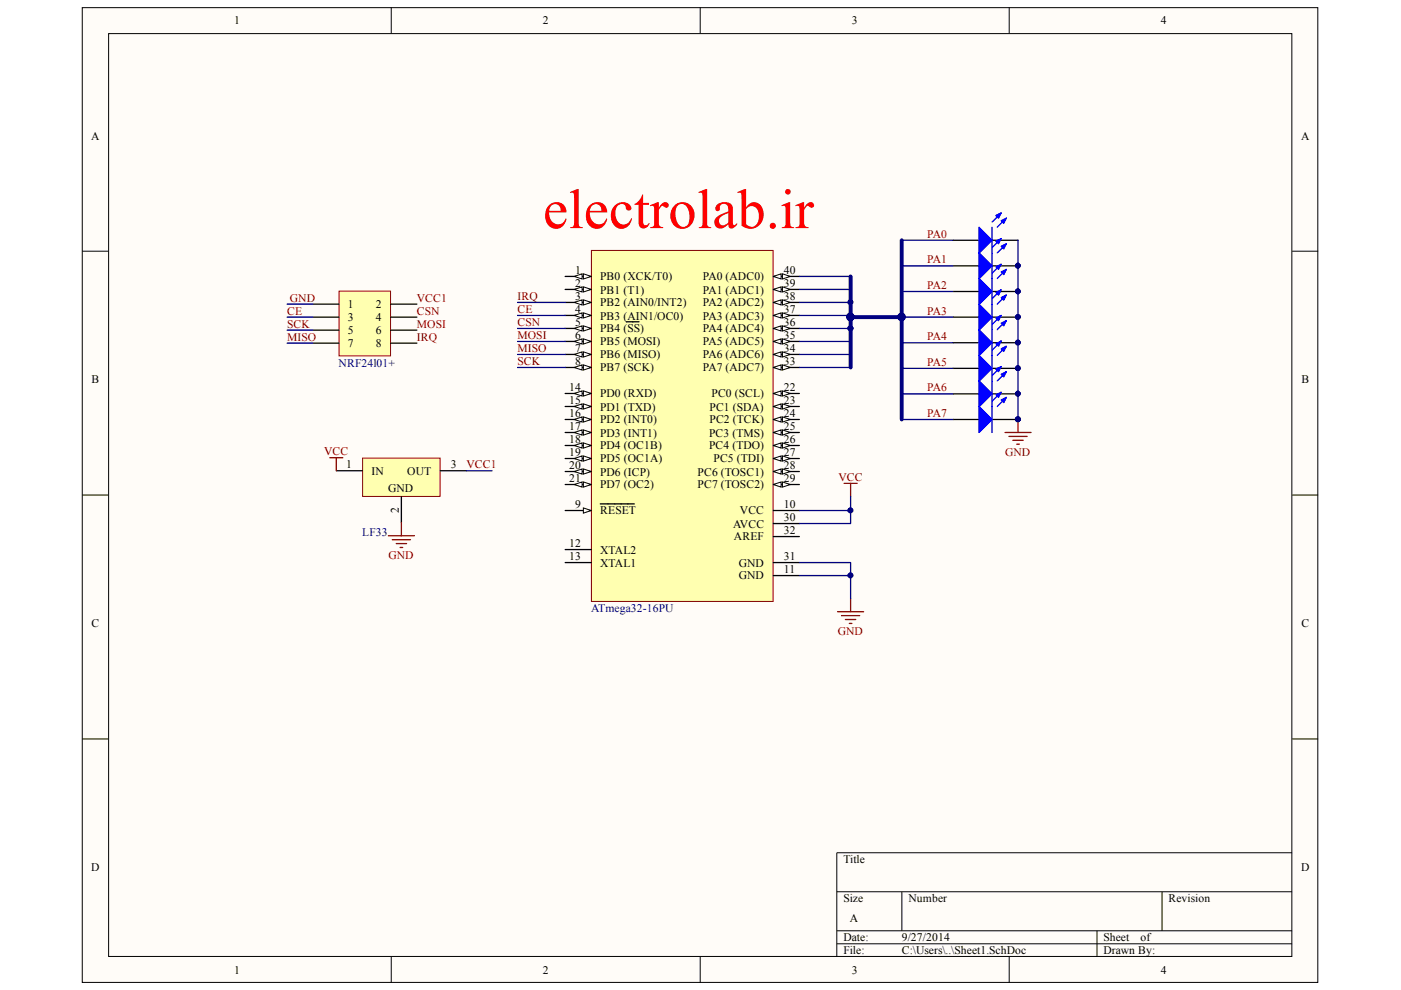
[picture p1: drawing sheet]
<svg xmlns="http://www.w3.org/2000/svg" width="297mm" height="210mm" viewBox="0 0 297 210" stroke-linecap="round" stroke-linejoin="round" font-family="sans-serif">
<path d="M17.5 1.7h261.9v206.6h-261.9z" fill="#fffcf8"/>
<path d="M17.4 1.6h262v206.7h-262z" fill="none" stroke="#000" stroke-width=".21"/>
<path d="M23.1 7.2h250.8v195.6h-250.8z" fill="#fffcf8"/>
<g fill="none" stroke="#000" stroke-width=".21">
<path d="M23 7.1h250.9v195.7h-250.9zM83 1.5v5.6M148.5 1.5v5.6M214 1.5v5.6M17.4 53.3h5.6M274 53.3h5.5M17.4 105h5.6M274 105h5.5M17.4 156.7h5.6M274 156.7h5.5M177.4 189.1h96.6M177.4 197.3h96.6"/>
<path d="M191.2 189.1v8.2M232.6 197.3v5.6M246.4 189.1v8.2M274 180.8h-96.6v22.1M83 202.9v5.5M148.5 202.9v5.5M177.4 200.1h96.6M214 202.9v5.5"/>
</g>
<path d="M77 97.2h16.3v8.1h-16.3z" fill="#ffffb0"/>
<path d="M76.9 97.1h16.4v8.2h-16.4z" fill="none" stroke="#800000" stroke-width=".21"/>
<path d="M71.3 99.8h5.5M93.4 99.8h5.5M85.1 105.3v5.5" fill="none" stroke="#000" stroke-width=".28"/>
<path d="M125.5 53.2h38.4v74.3h-38.4z" fill="#ffffb0"/>
<path d="M125.4 53.1h38.5v74.4h-38.5z" fill="none" stroke="#800000" stroke-width=".21"/>
<path d="M119.8 58.6h5.5" fill="none" stroke="#000" stroke-width=".28"/>
<g fill="#fffcf8" stroke="#000" stroke-width=".21">
<path d="M123.7 58.1l1.6 .5-1.6 .6z"/>
<path d="M121.8 58.6l1.6-.5v1.1z"/>
</g>
<path d="M119.8 61.4h5.5" fill="none" stroke="#000" stroke-width=".28"/>
<g fill="#fffcf8" stroke="#000" stroke-width=".21">
<path d="M123.7 60.8l1.6 .6-1.6 .5z"/>
<path d="M121.8 61.4l1.6-.6v1.1z"/>
</g>
<path d="M119.8 64.1h5.5" fill="none" stroke="#000" stroke-width=".28"/>
<g fill="#fffcf8" stroke="#000" stroke-width=".21">
<path d="M123.7 63.6l1.6 .5-1.6 .6z"/>
<path d="M121.8 64.1l1.6-.5v1.1z"/>
</g>
<path d="M119.8 66.9h5.5" fill="none" stroke="#000" stroke-width=".28"/>
<g fill="#fffcf8" stroke="#000" stroke-width=".21">
<path d="M123.7 66.3l1.6 .6-1.6 .5z"/>
<path d="M121.8 66.9l1.6-.6v1.1z"/>
</g>
<path d="M119.8 69.6h5.5" fill="none" stroke="#000" stroke-width=".28"/>
<g fill="#fffcf8" stroke="#000" stroke-width=".21">
<path d="M123.7 69.1l1.6 .5-1.6 .6z"/>
<path d="M121.8 69.6l1.6-.5v1.1z"/>
</g>
<path d="M119.8 72.4h5.5M132.8 68.2h2.7" fill="none" stroke="#000" stroke-width=".28"/>
<g fill="#fffcf8" stroke="#000" stroke-width=".21">
<path d="M123.7 71.8l1.6 .6-1.6 .5z"/>
<path d="M121.8 72.4l1.6-.6v1.1z"/>
</g>
<path d="M119.8 75.2h5.5" fill="none" stroke="#000" stroke-width=".28"/>
<g fill="#fffcf8" stroke="#000" stroke-width=".21">
<path d="M123.7 74.6l1.6 .6-1.6 .5z"/>
<path d="M121.8 75.2l1.6-.6v1.1z"/>
</g>
<path d="M119.8 77.9h5.5" fill="none" stroke="#000" stroke-width=".28"/>
<g fill="#fffcf8" stroke="#000" stroke-width=".21">
<path d="M123.7 77.4l1.6 .5-1.6 .6z"/>
<path d="M121.8 77.9l1.6-.5v1.1z"/>
</g>
<path d="M119.8 108.2h5.5" fill="none" stroke="#000" stroke-width=".28"/>
<path d="M123.7 107.7l1.6 .5-1.6 .6z" fill="#fffcf8" stroke="#000" stroke-width=".21"/>
<path d="M119.8 83.4h5.5M127.3 106.8h7.2" fill="none" stroke="#000" stroke-width=".28"/>
<g fill="#fffcf8" stroke="#000" stroke-width=".21">
<path d="M123.7 82.9l1.6 .5-1.6 .6z"/>
<path d="M121.8 83.4l1.6-.5v1.1z"/>
</g>
<path d="M119.8 86.2h5.5" fill="none" stroke="#000" stroke-width=".28"/>
<g fill="#fffcf8" stroke="#000" stroke-width=".21">
<path d="M123.7 85.6l1.6 .6-1.6 .5z"/>
<path d="M121.8 86.2l1.6-.6v1.1z"/>
</g>
<path d="M119.8 88.9h5.5" fill="none" stroke="#000" stroke-width=".28"/>
<g fill="#fffcf8" stroke="#000" stroke-width=".21">
<path d="M123.7 88.4l1.6 .5-1.6 .6z"/>
<path d="M121.8 88.9l1.6-.5v1.1z"/>
</g>
<path d="M119.8 91.7h5.5" fill="none" stroke="#000" stroke-width=".28"/>
<g fill="#fffcf8" stroke="#000" stroke-width=".21">
<path d="M123.7 91.1l1.6 .6-1.6 .6z"/>
<path d="M121.8 91.7l1.6-.6v1.2z"/>
</g>
<path d="M119.8 94.5h5.5" fill="none" stroke="#000" stroke-width=".28"/>
<g fill="#fffcf8" stroke="#000" stroke-width=".21">
<path d="M123.7 93.9l1.6 .6-1.6 .5z"/>
<path d="M121.8 94.5l1.6-.6v1.1z"/>
</g>
<path d="M119.8 97.2h5.5" fill="none" stroke="#000" stroke-width=".28"/>
<g fill="#fffcf8" stroke="#000" stroke-width=".21">
<path d="M123.7 96.7l1.6 .5-1.6 .6z"/>
<path d="M121.8 97.2l1.6-.5v1.1z"/>
</g>
<path d="M119.8 100h5.5" fill="none" stroke="#000" stroke-width=".28"/>
<g fill="#fffcf8" stroke="#000" stroke-width=".21">
<path d="M123.7 99.4l1.6 .6-1.6 .5z"/>
<path d="M121.8 100l1.6-.6v1.1z"/>
</g>
<path d="M119.8 102.7h5.5" fill="none" stroke="#000" stroke-width=".28"/>
<g fill="#fffcf8" stroke="#000" stroke-width=".21">
<path d="M123.7 102.2l1.6 .5-1.6 .6z"/>
<path d="M121.8 102.7l1.6-.5v1.1z"/>
</g>
<path d="M164 83.4h5.5M119.8 116.5h5.5M119.8 119.3h5.5M164 122h5.5" fill="none" stroke="#000" stroke-width=".28"/>
<g fill="#fffcf8" stroke="#000" stroke-width=".21">
<path d="M164 83.4l1.6-.5v1.1z"/>
<path d="M165.9 82.9l1.6 .5-1.6 .6z"/>
</g>
<path d="M164 86.2h5.5" fill="none" stroke="#000" stroke-width=".28"/>
<g fill="#fffcf8" stroke="#000" stroke-width=".21">
<path d="M164 86.2l1.6-.6v1.1z"/>
<path d="M165.9 85.6l1.6 .6-1.6 .5z"/>
</g>
<path d="M164 88.9h5.5" fill="none" stroke="#000" stroke-width=".28"/>
<g fill="#fffcf8" stroke="#000" stroke-width=".21">
<path d="M164 88.9l1.6-.5v1.1z"/>
<path d="M165.9 88.4l1.6 .5-1.6 .6z"/>
</g>
<path d="M164 91.7h5.5" fill="none" stroke="#000" stroke-width=".28"/>
<g fill="#fffcf8" stroke="#000" stroke-width=".21">
<path d="M164 91.7l1.6-.6v1.2z"/>
<path d="M165.9 91.1l1.6 .6-1.6 .6z"/>
</g>
<path d="M164 94.5h5.5" fill="none" stroke="#000" stroke-width=".28"/>
<g fill="#fffcf8" stroke="#000" stroke-width=".21">
<path d="M164 94.5l1.6-.6v1.1z"/>
<path d="M165.9 93.9l1.6 .6-1.6 .5z"/>
</g>
<path d="M164 97.2h5.5" fill="none" stroke="#000" stroke-width=".28"/>
<g fill="#fffcf8" stroke="#000" stroke-width=".21">
<path d="M164 97.2l1.6-.5v1.1z"/>
<path d="M165.9 96.7l1.6 .5-1.6 .6z"/>
</g>
<path d="M164 100h5.5" fill="none" stroke="#000" stroke-width=".28"/>
<g fill="#fffcf8" stroke="#000" stroke-width=".21">
<path d="M164 100l1.6-.6v1.1z"/>
<path d="M165.9 99.4l1.6 .6-1.6 .5z"/>
</g>
<path d="M164 102.7h5.5" fill="none" stroke="#000" stroke-width=".28"/>
<g fill="#fffcf8" stroke="#000" stroke-width=".21">
<path d="M164 102.7l1.6-.5v1.1z"/>
<path d="M165.9 102.2l1.6 .5-1.6 .6z"/>
</g>
<path d="M164 77.9h5.5M164 113.8h5.5M164 111h5.5M164 119.3h5.5" fill="none" stroke="#000" stroke-width=".28"/>
<g fill="#fffcf8" stroke="#000" stroke-width=".21">
<path d="M164 77.9l1.6-.5v1.1z"/>
<path d="M165.9 77.4l1.6 .5-1.6 .6z"/>
</g>
<path d="M164 75.2h5.5" fill="none" stroke="#000" stroke-width=".28"/>
<g fill="#fffcf8" stroke="#000" stroke-width=".21">
<path d="M164 75.2l1.6-.6v1.1z"/>
<path d="M165.9 74.6l1.6 .6-1.6 .5z"/>
</g>
<path d="M164 72.4h5.5" fill="none" stroke="#000" stroke-width=".28"/>
<g fill="#fffcf8" stroke="#000" stroke-width=".21">
<path d="M164 72.4l1.6-.6v1.1z"/>
<path d="M165.9 71.8l1.6 .6-1.6 .5z"/>
</g>
<path d="M164 69.6h5.5" fill="none" stroke="#000" stroke-width=".28"/>
<g fill="#fffcf8" stroke="#000" stroke-width=".21">
<path d="M164 69.6l1.6-.5v1.1z"/>
<path d="M165.9 69.1l1.6 .5-1.6 .6z"/>
</g>
<path d="M164 66.9h5.5" fill="none" stroke="#000" stroke-width=".28"/>
<g fill="#fffcf8" stroke="#000" stroke-width=".21">
<path d="M164 66.9l1.6-.6v1.1z"/>
<path d="M165.9 66.3l1.6 .6-1.6 .5z"/>
</g>
<path d="M164 64.1h5.5" fill="none" stroke="#000" stroke-width=".28"/>
<g fill="#fffcf8" stroke="#000" stroke-width=".21">
<path d="M164 64.1l1.6-.5v1.1z"/>
<path d="M165.9 63.6l1.6 .5-1.6 .6z"/>
</g>
<path d="M164 61.4h5.5" fill="none" stroke="#000" stroke-width=".28"/>
<g fill="#fffcf8" stroke="#000" stroke-width=".21">
<path d="M164 61.4l1.6-.6v1.1z"/>
<path d="M165.9 60.8l1.6 .6-1.6 .5z"/>
</g>
<path d="M164 58.6h5.5" fill="none" stroke="#000" stroke-width=".28"/>
<g fill="#fffcf8" stroke="#000" stroke-width=".21">
<path d="M164 58.6l1.6-.5v1.1z"/>
<path d="M165.9 58.1l1.6 .5-1.6 .6z"/>
</g>
<g fill="none" stroke="#000" stroke-width=".28">
<path d="M202.1 50.9h5.5M202.1 56.4h5.5M210.3 50.9h5.5M210.3 56.4h5.5M202.1 61.8h5.5M202.1 67.2h5.5M202.1 72.7h5.5M202.1 78.1h5.5M210.3 61.8h5.5M210.3 67.2h5.5M210.3 72.7h5.5M210.3 78.1h5.5"/>
<path d="M202.1 83.5h5.5M202.1 88.9h5.5M210.3 83.5h5.5M210.3 88.9h5.5M164 108.2h5.5"/>
</g>
<g fill="#00f" stroke="#00f" stroke-width=".28">
<path d="M207.6 48.2l2.7 2.7-2.7 2.8z"/>
<path d="M212.3 46.8l1.1-.5-.6 1.1z"/>
<path d="M211.2 45.7l1.1-.6-.6 1.2z"/>
<path d="M207.6 53.6l2.7 2.8-2.7 2.7z"/>
<path d="M212.3 52.2l1.1-.5-.6 1.1z"/>
<path d="M211.2 51.1l1.1-.5-.6 1.1z"/>
<path d="M207.6 59l2.7 2.8-2.7 2.8z"/>
<path d="M212.3 57.7l1.1-.6-.6 1.1z"/>
<path d="M211.2 56.6l1.1-.6-.6 1.1z"/>
<path d="M207.6 64.5l2.7 2.7-2.7 2.8z"/>
<path d="M212.3 63.1l1.1-.5-.6 1.1z"/>
<path d="M211.2 62l1.1-.6-.6 1.2z"/>
<path d="M207.6 69.9l2.7 2.8-2.7 2.7z"/>
<path d="M212.3 68.5l1.1-.5-.6 1.1z"/>
<path d="M211.2 67.4l1.1-.5-.6 1.1z"/>
<path d="M207.6 75.3l2.7 2.8-2.7 2.8z"/>
<path d="M212.3 74l1.1-.6-.6 1.1z"/>
<path d="M211.2 72.9l1.1-.6-.6 1.1z"/>
<path d="M207.6 80.7l2.7 2.8-2.7 2.8z"/>
<path d="M212.3 79.4l1.1-.6-.6 1.1z"/>
<path d="M211.2 78.3l1.1-.6-.6 1.1z"/>
<path d="M207.6 86.2l2.7 2.7-2.7 2.8z"/>
<path d="M212.3 84.8l1.1-.5-.6 1.1z"/>
<path d="M211.2 83.7l1.1-.5-.6 1.1z"/>
</g>
<g fill="none" stroke="#00f" stroke-width=".28">
<path d="M210.3 48.2v43.5M212.3 45.1l-2 2M212.3 50.6l-2 1.9M212.3 56l-2 1.9M213.4 46.3l-2 1.9M213.4 51.7l-2 1.9M213.4 57.1l-2 1.9M212.3 61.4l-2 2M212.3 66.9l-2 1.9M212.3 72.3l-2 1.9M212.3 77.7l-2 1.9M213.4 62.6l-2 1.9"/>
<path d="M213.4 68l-2 1.9M213.4 73.4l-2 1.9M213.4 78.8l-2 1.9M212.3 83.2l-2 1.9M213.4 84.3l-2 1.9"/>
</g>
<g fill="#000080" stroke="#000080" stroke-width=".21">
<circle cx="215.8" cy="56.3" r=".51"/>
<circle cx="215.8" cy="61.8" r=".51"/>
<circle cx="215.8" cy="67.2" r=".51"/>
<circle cx="215.8" cy="72.6" r=".51"/>
<circle cx="215.8" cy="78.1" r=".51"/>
<circle cx="215.8" cy="83.5" r=".51"/>
<circle cx="215.8" cy="88.9" r=".51"/>
</g>
<path d="M72 61.8h10.8v13.7h-10.8z" fill="#ffffb0"/>
<path d="M71.9 61.7h10.9v13.8h-10.9z" fill="none" stroke="#800000" stroke-width=".21"/>
<path d="M66.3 64.5h5.5M66.3 67.2h5.5M66.3 70h5.5M66.3 72.8h5.5M82.9 64.5h5.5M82.9 67.2h5.5M82.9 70h5.5M82.9 72.8h5.5" fill="none" stroke="#000" stroke-width=".28"/>
<g fill="none" stroke="#000080" stroke-width=".28">
<path d="M169.5 58.6h10.8M191.2 50.9h10.9M191.2 56.4h10.9M215.8 50.9v38M60.9 67.2h5.4M60.9 70h5.4M60.9 72.8h5.4M60.9 64.5h5.4M109.7 64.1h10.1M109.7 66.9h10.1M109.7 69.6h10.1M109.7 72.4h10.1"/>
<path d="M109.7 75.2h10.1M109.7 77.9h10.1M169.5 61.4h10.8v2.7h-10.8M169.5 75.2h10.8v2.7h-10.8M180.3 64.1v2.8h-10.8M180.3 66.9v2.7h-10.8M180.3 69.6v2.8h-10.8M191.2 61.8h10.9M191.2 67.2h10.9M191.2 72.7h10.9M202.1 78.1h-10.9v5.4h10.9M98.9 99.8h5.4"/>
<path d="M191.2 88.9h10.9M169.5 119.3h10.8v2.7h-10.8M180.3 105.2v3h-10.8M180.3 108.2v2.8h-10.8M180.3 122v4.9"/>
</g>
<g fill="#000080" stroke="#000080" stroke-width=".21">
<circle cx="180.3" cy="64.1" r=".51"/>
<circle cx="180.3" cy="66.8" r=".51"/>
<circle cx="180.3" cy="69.6" r=".51"/>
<circle cx="191.1" cy="67.2" r=".79"/>
<circle cx="215.8" cy="88.9" r=".51"/>
<circle cx="180.3" cy="67.2" r=".79"/>
<circle cx="180.3" cy="108.2" r=".51"/>
<circle cx="180.3" cy="122" r=".51"/>
</g>
<path d="M180.3 58.6v8.6M191.2 50.9v38M191.2 67.2h-10.9v10.7" fill="none" stroke="#000080" stroke-width=".83"/>
<g fill="none" stroke="#800000" stroke-width=".28">
<path d="M69.9 97h2.8M71.3 97v2.8M213.1 91.7h5.5M213.9 92.5h3.9M214.7 93.4h2.2M215.6 94.2h.5M215.8 88.9v2.8M82.3 113.6h5.6M83.2 114.4h3.8M84 115.3h2.2M84.8 116.1h.6M85.1 110.8v2.8"/>
<path d="M179 102.5h2.7M180.3 102.5v2.7M177.6 129.7h5.5M178.4 130.5h3.9M179.2 131.4h2.2M180.1 132.2h.5M180.3 126.9v2.8"/>
</g>
<text font-size="11.9" fill="#f00" x="115.1" y="48.4">electrolab.ir</text>
<g font-size="2.5">
<text x="49.6" y="5.2">1</text>
<text x="115.1" y="5.2">2</text>
<text x="180.6" y="5.2">3</text>
<text x="246.1" y="5.2">4</text>
<text x="19.3" y="29.6">A</text>
<text x="275.8" y="29.6">A</text>
<text x="121.9" y="58.1">1</text>
<text x="127.3" y="59.5">PB0 (XCK/T0)</text>
<text x="149" y="59.5">PA0 (ADC0)</text>
<text x="166.2" y="58.1">40</text>
<text x="73.7" y="65.3">1</text>
<text x="79.7" y="65.3">2</text>
<text x="121.9" y="60.8">2</text>
<text x="121.9" y="63.6">3</text>
<text x="127.3" y="62.2">PB1 (T1)</text>
<text x="127.3" y="65">PB2 (AIN0/INT2)</text>
<text x="149" y="65">PA2 (ADC2)</text>
<text x="149" y="62.2">PA1 (ADC1)</text>
<text x="166.2" y="63.6">38</text>
<text x="166.2" y="60.8">39</text>
<text x="73.7" y="68.1">3</text>
<text x="73.7" y="70.8">5</text>
<text x="79.7" y="68.1">4</text>
<text x="79.7" y="70.8">6</text>
<text x="121.9" y="66.3">4</text>
<text x="121.9" y="69.1">5</text>
<text x="121.9" y="71.9">6</text>
<text x="127.3" y="67.7">PB3 (AIN1/OC0)</text>
<text x="127.3" y="70.5">PB4 (SS)</text>
<text x="149" y="70.5">PA4 (ADC4)</text>
<text x="149" y="67.7">PA3 (ADC3)</text>
<text x="166.2" y="71.9">35</text>
<text x="166.2" y="69.1">36</text>
<text x="166.2" y="66.3">37</text>
<text x="73.7" y="73.6">7</text>
<text x="79.7" y="73.6">8</text>
<text x="121.9" y="74.6">7</text>
<text x="121.9" y="77.4">8</text>
<text x="127.3" y="73.3">PB5 (MOSI)</text>
<text x="127.3" y="76">PB6 (MISO)</text>
<text x="149" y="76">PA6 (ADC6)</text>
<text x="149" y="73.3">PA5 (ADC5)</text>
<text x="166.2" y="77.4">33</text>
<text x="166.2" y="74.6">34</text>
<text x="19.4" y="81.3">B</text>
<text x="120.6" y="82.9">14</text>
<text x="127.3" y="78.8">PB7 (SCK)</text>
<text x="149" y="78.8">PA7 (ADC7)</text>
<text x="166.2" y="82.9">22</text>
<text x="275.9" y="81.3">B</text>
<text x="120.6" y="85.6">15</text>
<text x="120.6" y="88.4">16</text>
<text x="127.3" y="84.3">PD0 (RXD)</text>
<text x="127.3" y="87.1">PD1 (TXD)</text>
<text x="127.3" y="89.8">PD2 (INT0)</text>
<text x="150.5" y="87.1">PC1 (SDA)</text>
<text x="150.5" y="89.8">PC2 (TCK)</text>
<text x="150.9" y="84.3">PC0 (SCL)</text>
<text x="166.2" y="85.6">23</text>
<text x="166.2" y="88.4">24</text>
<text x="120.6" y="91.2">17</text>
<text x="120.6" y="93.9">18</text>
<text x="127.3" y="92.6">PD3 (INT1)</text>
<text x="127.3" y="95.3">PD4 (OC1B)</text>
<text x="150.4" y="92.6">PC3 (TMS)</text>
<text x="150.4" y="95.3">PC4 (TDO)</text>
<text x="166.2" y="91.2">25</text>
<text x="166.2" y="93.9">26</text>
<text x="73.4" y="99.2">1</text>
<text x="78.7" y="100.7">IN</text>
<text x="86.4" y="100.7">OUT</text>
<text x="95.6" y="99.2">3</text>
<text x="120.6" y="96.7">19</text>
<text x="120.6" y="99.4">20</text>
<text x="127.3" y="98.1">PD5 (OC1A)</text>
<text x="127.3" y="100.9">PD6 (ICP)</text>
<text x="147.9" y="100.9">PC6 (TOSC1)</text>
<text x="151.3" y="98.1">PC5 (TDI)</text>
<text x="166.2" y="96.7">27</text>
<text x="166.2" y="99.4">28</text>
<text x="82.3" y="104.2">GND</text>
<text x="120.6" y="102.2">21</text>
<text x="121.9" y="107.7">9</text>
<text x="127.3" y="103.6">PD7 (OC2)</text>
<text x="147.9" y="103.6">PC7 (TOSC2)</text>
<text x="166.2" y="102.2">29</text>
<text x="166.2" y="107.7">10</text>
<text x="84.6" y="108.8" transform="rotate(-90 84.6 108.8)">2</text>
<text x="127.3" y="109.1">RESET</text>
<text x="155.4" y="111.9">AVCC</text>
<text x="156.9" y="109.1">VCC</text>
<text x="166.2" y="113.2">32</text>
<text x="166.2" y="110.5">30</text>
<text x="120.6" y="116">12</text>
<text x="120.6" y="118.7">13</text>
<text x="127.3" y="117.4">XTAL2</text>
<text x="155.6" y="114.6">AREF</text>
<text x="166.2" y="118.7">31</text>
<text x="127.3" y="120.2">XTAL1</text>
<text x="156.6" y="122.9">GND</text>
<text x="156.6" y="120.2">GND</text>
<text x="166.2" y="121.5">11</text>
<text x="19.4" y="133">C</text>
<text x="275.9" y="133">C</text>
<text x="19.3" y="184.8">D</text>
<text x="178.8" y="183">Title</text>
<text x="275.8" y="184.8">D</text>
<text x="178.8" y="191.3">Size</text>
<text x="192.6" y="191.3">Number</text>
<text x="247.7" y="191.3">Revision</text>
<text x="180.2" y="195.4">A</text>
<text x="178.8" y="199.6">Date:</text>
<text x="178.8" y="202.3">File:</text>
<text x="191.2" y="199.6">9/27/2014</text>
<text x="191.2" y="202.3">C:\Users\..\Sheet1.SchDoc</text>
<text x="233.9" y="199.6">Sheet</text>
<text x="233.9" y="202.3">Drawn By:</text>
<text x="241.8" y="199.6">of</text>
<text x="49.6" y="206.4">1</text>
<text x="115.1" y="206.4">2</text>
<text x="180.6" y="206.4">3</text>
<text x="246.1" y="206.4">4</text>
</g>
<g font-size="2.5" fill="#800000">
<text x="196.6" y="50.4">PA0</text>
<text x="196.6" y="55.8">PA1</text>
<text x="61.5" y="63.9">GND</text>
<text x="88.4" y="63.9">VCC1</text>
<text x="109.7" y="63.6">IRQ</text>
<text x="196.6" y="61.2">PA2</text>
<text x="60.9" y="66.7">CE</text>
<text x="60.9" y="69.4">SCK</text>
<text x="88.4" y="66.7">CSN</text>
<text x="88.4" y="69.4">MOSI</text>
<text x="109.7" y="66.3">CE</text>
<text x="109.7" y="69.1">CSN</text>
<text x="109.7" y="71.9">MOSI</text>
<text x="196.6" y="66.7">PA3</text>
<text x="60.9" y="72.2">MISO</text>
<text x="88.4" y="72.2">IRQ</text>
<text x="109.7" y="74.6">MISO</text>
<text x="109.7" y="77.4">SCK</text>
<text x="196.6" y="72.2">PA4</text>
<text x="196.6" y="77.6">PA5</text>
<text x="196.6" y="83">PA6</text>
<text x="196.6" y="88.4">PA7</text>
<text x="68.7" y="96.5">VCC</text>
<text x="98.9" y="99.2">VCC1</text>
<text x="177.8" y="102">VCC</text>
<text x="213.1" y="96.7">GND</text>
<text x="82.4" y="118.5">GND</text>
<text x="177.6" y="134.7">GND</text>
</g>
<g font-size="2.5" fill="#000080">
<text x="71.8" y="77.7">NRF24l01+</text>
<text x="76.8" y="113.6">LF33</text>
<text x="125.3" y="129.8">ATmega32-16PU</text>
</g>
</svg>
